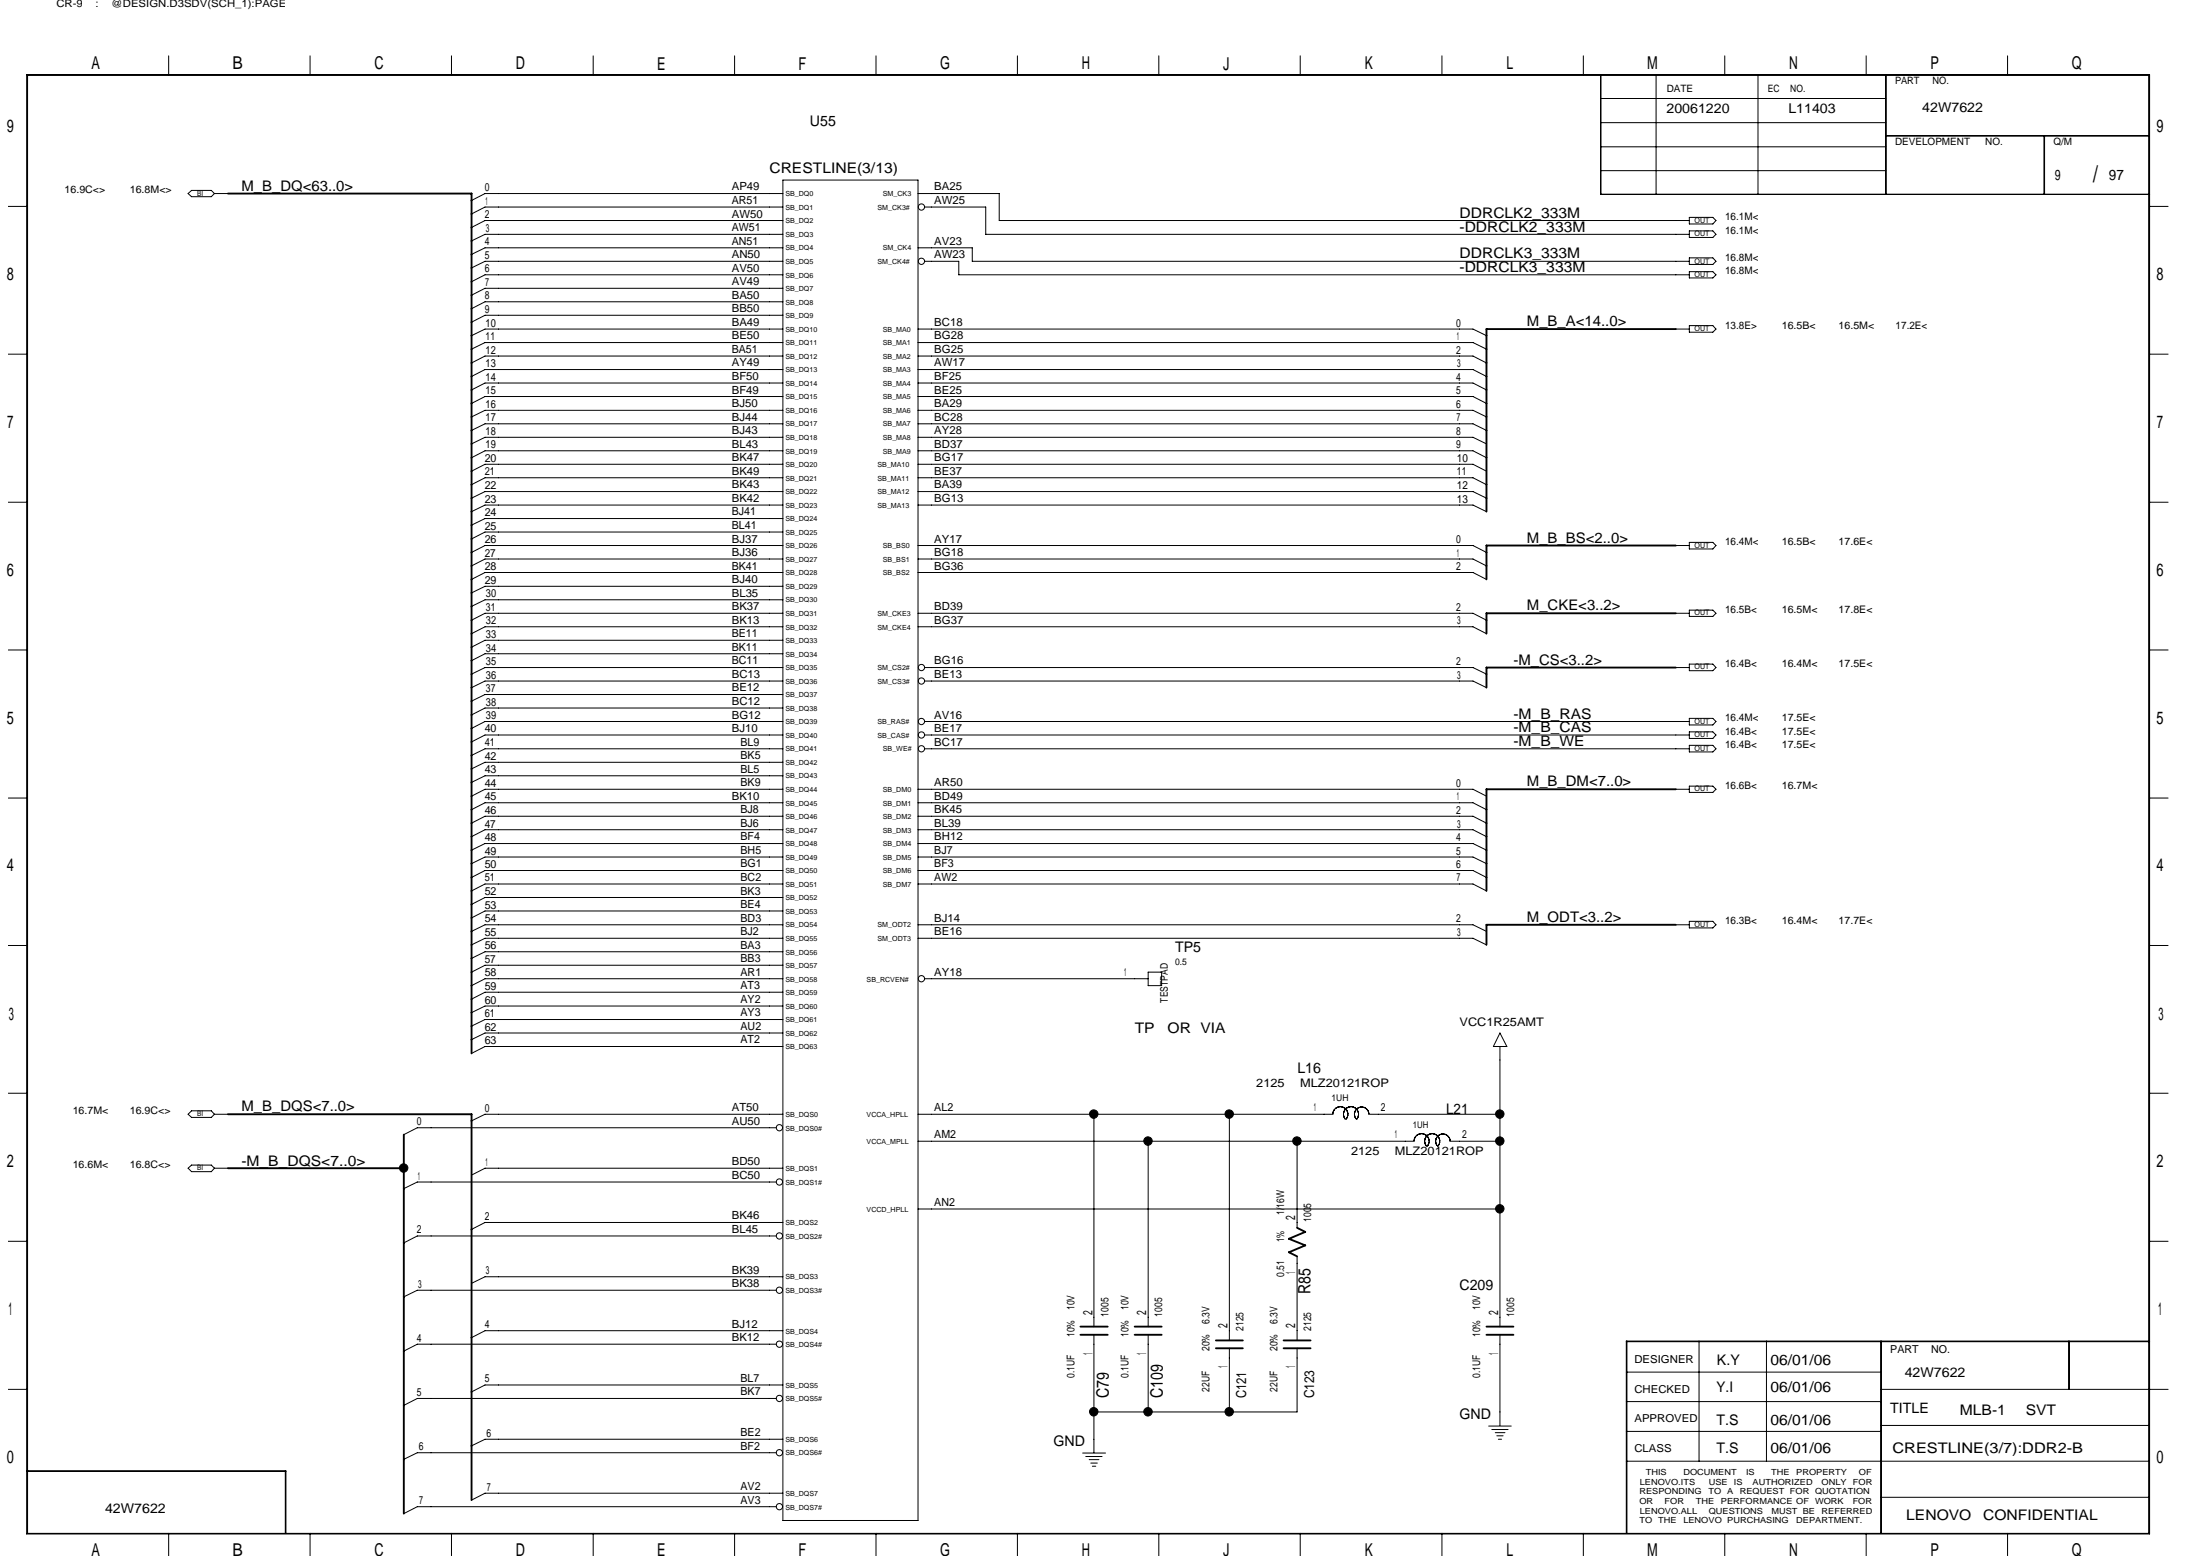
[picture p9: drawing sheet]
<svg xmlns="http://www.w3.org/2000/svg" width="297mm" height="210mm" viewBox="0 0 297 210" stroke-linecap="round" stroke-linejoin="round" font-family="sans-serif">
<g fill="none" stroke="#000" stroke-width=".25">
<path d="M30.8 26.1h32.9v116.1M226.3 44.4h-25.6v24.6M226.3 73.6h-25.6v4.6M226.3 82.8h-25.6v2.7M226.3 90.1h-25.6v2.7M226.3 106.5h-25.6v13.7M226.3 124.8h-25.6v2.7M30.8 150.4h32.9v52M30.8 157.6h23.7M54.5 153.1v51.2M145.9 179h3.7M153.2 179h3.6"/>
<path d="M175.1 165.7l1.1 .5-2.2 1 2.2 .9-2.2 .9 1.1 .5M200.7 179h3.6M145.9 180.1h3.7M153.2 180.1h3.6M164.2 181.9h3.6M164.2 180.9h3.6M173.3 181.9h3.7M173.3 180.9h3.7M200.7 180.1h3.6"/>
</g>
<g fill="none" stroke="#000" stroke-width=".14">
<path d="M3.6 10.1h286.6v196.9h-286.6zM3.7 10.2h286.4v196.7h-286.4zM22.8 7.5v2.6M41.9 7.5v2.6M61 7.5v2.6M80.1 7.5v2.6M99.2 7.5v2.6M118.3 7.5v2.6M137.4 7.5v2.6M156.5 7.5v2.6M175.6 7.5v2.6M194.7 7.5v2.6"/>
<path d="M213.8 7.5v2.6M216.1 10.1v16.1h74.1M216.1 19.8h38.5M216.1 16.6h38.5M216.1 13.3h38.5M216.2 10.1v16.1M223.6 10.1v16.1M232.9 7.5v2.6M237.4 10.1v16.1M252 7.5v2.6M254.6 18.4h35.6M254.6 10.1v16.1"/>
<path d="M254.6 18.3h35.6M254.7 10.1v16.1M271.1 7.5v2.6M276 18.4v7.8M276.1 18.4v7.8M1.1 27.9h2.5M25.4 26.1l.5-.4h2.6l.5 .4-.5 .4h-2.6zM29 26.1h1.8M105.7 24.3h18.2v180.9h-18.2zM105.7 35.3h-40.2l-1.8 .9M105.7 33.4h-40.2l-1.8 .9M105.7 27.9h-40.2l-1.8 1"/>
<path d="M105.7 26.1h-40.2l-1.8 1M105.7 38.9h-40.2l-1.8 .9M105.7 37.1h-40.2l-1.8 .9M105.7 31.6h-40.2l-1.8 .9M105.7 29.8h-40.2l-1.8 .9M123.9 33.4h7.4v1.9h96.8M123.9 26.1h11v3.7h93.2M124.8 35.3h4.7v1.8h98.6M124.8 27.9h8.3v3.7h95M216.1 26.2h74.1M216.2 23h38.4M228.1 29.3h3.2l.4 .5-.4 .4h-3.2z"/>
<path d="M228.1 31.2h3.2l.4 .4-.4 .4h-3.2zM228.1 34.8h3.2l.4 .5-.4 .4h-3.2zM228.1 36.7h3.2l.4 .4-.4 .4h-3.2zM290.2 27.9h2.5M1.1 47.8h2.5M105.7 48h-40.2l-1.8 1M105.7 49.9h-40.2l-1.8 .9M105.7 53.5h-40.2l-1.8 .9M105.7 51.7h-40.2l-1.8 .9M105.7 44.4h-40.2l-1.8 .9M105.7 59h-40.2l-1.8 .9M105.7 57.2h-40.2l-1.8 .9"/>
<path d="M105.7 55.4h-40.2l-1.8 .9M105.7 46.2h-40.2l-1.8 .9M105.7 42.5h-40.2l-1.8 1M105.7 40.7h-40.2l-1.8 1M123.9 48h75l1.8 1M123.9 49.9h75l1.8 .9M123.9 53.5h75l1.8 .9M123.9 51.7h75l1.8 .9M123.9 44.4h75l1.8 .9M123.9 59h75l1.8 .9M123.9 57.2h75l1.8 .9M123.9 55.4h75l1.8 .9"/>
<path d="M123.9 46.2h75l1.8 .9M226.3 44.4h1.8M228.1 43.9h3.2l.4 .5-.4 .4h-3.2zM290.2 47.8h2.5M1.1 67.8h2.5M105.7 77.3h-40.2l-1.8 .9M105.7 75.4h-40.2l-1.8 1M105.7 73.6h-40.2l-1.8 .9M105.7 68.2h-40.2l-1.8 .8M105.7 66.3h-40.2l-1.8 .9M105.7 64.5h-40.2l-1.8 .9M105.7 62.7h-40.2l-1.8 .9"/>
<path d="M105.7 60.8h-40.2l-1.8 1M105.7 79.1h-40.2l-1.8 .9M105.7 71.8h-40.2l-1.8 .9M105.7 70h-40.2l-1.8 .9M123.9 77.3h75l1.8 .9M123.9 75.4h75l1.8 1M123.9 73.6h75l1.8 .9M123.9 68.2h75l1.8 .8M123.9 66.3h75l1.8 .9M123.9 64.5h75l1.8 .9M123.9 62.7h75l1.8 .9M123.9 60.8h75l1.8 1"/>
<path d="M226.3 73.6h1.8M228.1 73.2h3.2l.4 .4-.4 .5h-3.2zM290.2 67.8h2.5M1.1 87.7h2.5M105.7 99.2h-40.2l-1.8 .9M105.7 97.4h-40.2l-1.8 .9M105.7 91.9h-40.2l-1.8 .9M105.7 90.1h-40.2l-1.8 .9M105.7 84.6h-40.2l-1.8 .9M105.7 82.8h-40.2l-1.8 .9M105.7 95.5h-40.2l-1.8 1M105.7 93.7h-40.2l-1.8 .9"/>
<path d="M105.7 88.2h-40.2l-1.8 1M105.7 86.4h-40.2l-1.8 .9M105.7 80.9h-40.2l-1.8 .9M123.9 84.6h75l1.8 .9M123.9 82.8h75l1.8 .9M124.8 99.2h103.3M124.8 97.4h103.3M124.8 91.9h74.1l1.8 .9M124.8 90.1h74.1l1.8 .9M226.3 90.1h1.8M226.3 82.8h1.8M228.1 82.3h3.2l.4 .5-.4 .4h-3.2z"/>
<path d="M228.1 89.6h3.2l.4 .5-.4 .4h-3.2zM228.1 96.9h3.2l.4 .5-.4 .4h-3.2zM228.1 98.8h3.2l.4 .4-.4 .5h-3.2zM290.2 87.7h2.5M1.1 107.7h2.5M105.7 108.3h-40.2l-1.8 1M105.7 110.2h-40.2l-1.8 .9M105.7 106.5h-40.2l-1.8 .9M105.7 112h-40.2l-1.8 .9M105.7 113.8h-40.2l-1.8 .9M105.7 119.3h-40.2l-1.8 .9M105.7 117.5h-40.2l-1.8 .9"/>
<path d="M105.7 115.7h-40.2l-1.8 .8M105.7 101h-40.2l-1.8 .9M105.7 104.7h-40.2l-1.8 .9M105.7 102.9h-40.2l-1.8 .9M123.9 108.3h75l1.8 1M123.9 110.2h75l1.8 .9M123.9 106.5h75l1.8 .9M123.9 112h75l1.8 .9M123.9 113.8h75l1.8 .9M123.9 119.3h75l1.8 .9M123.9 117.5h75l1.8 .9M123.9 115.7h75l1.8 .8"/>
<path d="M124.8 101h103.3M226.3 106.5h1.8M228.1 100.6h3.2l.4 .4-.4 .5h-3.2zM228.1 106.1h3.2l.4 .4-.4 .4h-3.2zM290.2 107.7h2.5M1.1 127.6h2.5M105.7 132.1h-40.2l-1.8 .9M105.7 126.6h-40.2l-1.8 .9M105.7 124.8h-40.2l-1.8 .9M105.7 139.4h-40.2l-1.8 .9M105.7 137.6h-40.2l-1.8 .9M105.7 135.8h-40.2l-1.8 .9"/>
<path d="M105.7 133.9h-40.2l-1.8 .9M105.7 130.3h-40.2l-1.8 .9M105.7 128.4h-40.2l-1.8 .9M105.7 122.9h-40.2l-1.8 1M105.7 121.1h-40.2l-1.8 .9M123.9 126.6h75l1.8 .9M123.9 124.8h75l1.8 .9M124.8 132.1h30.2M155 131.2h1.8v1.8h-1.8zM202.5 139.4l1 1.8h-1.9zM226.3 124.8h1.8M228.1 124.3h3.2l.4 .5-.4 .4h-3.2z"/>
<path d="M290.2 127.6h2.5M1.1 147.5h2.5M25.4 157.6l.5-.4h2.6l.5 .4-.5 .5h-2.6zM25.4 150.4l.5-.5h2.6l.5 .5-.5 .4h-2.6zM29 150.4h1.8M29 157.6h1.8M104.8 159.5h-48.5l-1.8 .9M104.8 152.2h-48.5l-1.8 .9M105.7 150.4h-40.2l-1.8 .9M105.7 157.6h-40.2l-1.8 1M105.7 141.2h-40.2l-1.8 1M123.9 150.4h56.1"/>
<path d="M123.9 154h31.1M147.7 150.4v28.6M155 154h36M155 154v25M166 150.4v30.5M175.1 154v11.7M180.3 149.6l-.3 .4v.3M181 149.4h-.4l-.3 .2M181 149.4h.3l.4 .2-.3 .4v.3M181.4 150.4v.3l.2 .3M181.7 149.7l.2 .3 .1 .4M182 150.4l-.1 .3-.2 .3"/>
<path d="M182.4 149.4h-.3l-.4 .2M182.5 149.4h.2l.4 .2M182.9 150.4v.3l.2 .3M183.1 149.7l-.2 .3v.3M183.2 149.7l.2 .3v.4M183.4 150.4v.3l-.2 .3M183.9 149.4h-.4l-.3 .2M183.9 149.4h.3l.3 .2M184.6 149.7l.2 .3v.3M184.8 150.4h17.7M191.2 153.3l-.2 .4-.1 .3M191.9 153h-.3l-.3 .2"/>
<path d="M192 153h.3l.4 .3-.3 .4v.3M192.4 154v.3l.2 .4M192.7 153.3l.2 .4 .1 .3M192.8 154.5h.1M193 154.1l-.1 .2-.2 .4M193.4 153h-.4l-.3 .2M193.4 153h.3l.4 .3M193.8 154l.1 .3 .2 .4M194.1 153.3l-.2 .4-.1 .3M194.1 153.3l.2 .4 .1 .3M194.4 154.1l-.1 .2-.2 .4M194.8 153l-.3 .1-.4 .2"/>
<path d="M194.9 153l.3 .1 .3 .2M195.5 153.3l.2 .4 .1 .3M195.7 154h6.8M202.5 154v25M202.5 141.2v12.8M290.2 147.5h2.5M1.1 167.5h2.5M104.8 174.1h-48.5l-1.8 .9M104.8 166.8h-48.5l-1.8 .9M105.7 179.6h-40.2l-1.8 .9M105.7 172.3h-40.2l-1.8 .9M105.7 165h-40.2l-1.8 .9"/>
<path d="M123.9 163.2h78.6M175.1 169.5v11.4M290.2 167.5h2.5M1.1 187.5h2.5M3.6 198.5h35v8.4M3.6 198.5h35M38.5 198.5v8.4M104.8 196h-48.5l-1.8 .9M104.8 188.7h-48.5l-1.8 1M104.8 181.4h-48.5l-1.8 .9M105.7 186.9h-40.2l-1.8 .9M105.7 194.2h-40.2l-1.8 .9"/>
<path d="M146.2 196.1h3.1M146.6 196.6h2.2M147.1 197h1.3M147.3 197.4h.9M147.5 197.9h.5M147.7 180.1v15.9M155 180.1v10.4M166 181.9v8.6M175.1 181.9v8.6h-27.4M201 192.4h3M201.4 192.9h2.2M201.9 193.3h1.3"/>
<path d="M202.1 193.8h.8M202.3 194.2h.4M202.5 180.1v12.3M219.6 197.2h70.6M219.6 181.1h70.6M219.6 193.2h34.4M219.6 189.1h34.4M219.6 185.2h34.4M219.7 181v25.9M229.4 181v16.2M238.5 181v16.2M254 187.5h38.7"/>
<path d="M254 181v25.9M254 192.4h36.2M279.3 181v6.5M279.4 181v6.5M290.2 181h-70.6v25.9M22.8 206.9v3M41.9 206.9v3M61 206.9v3M80.1 206.9v3M99.2 206.9v3M104.8 203.3h-48.5l-1.8 1M105.7 201.5h-40.2l-1.8 .9"/>
<path d="M118.3 206.9v3M137.4 206.9v3M156.5 206.9v3M175.6 206.9v3M194.7 206.9v3M213.8 206.9v3M232.9 206.9v3M252 206.9v3M254 202.1h36.2M271.1 206.9v3"/>
<circle cx="124.4" cy="27.9" r=".43"/>
<circle cx="124.4" cy="35.3" r=".43"/>
<circle cx="124.4" cy="97.4" r=".43"/>
<circle cx="124.4" cy="91.9" r=".43"/>
<circle cx="124.4" cy="90.1" r=".43"/>
<circle cx="124.4" cy="99.2" r=".43"/>
<circle cx="124.4" cy="101" r=".43"/>
<circle cx="124.4" cy="132.1" r=".43"/>
<circle cx="105.2" cy="152.2" r=".43"/>
<circle cx="105.2" cy="159.5" r=".43"/>
<circle cx="105.2" cy="174.1" r=".43"/>
<circle cx="105.2" cy="166.8" r=".43"/>
<circle cx="105.2" cy="181.4" r=".43"/>
<circle cx="105.2" cy="196" r=".43"/>
<circle cx="105.2" cy="188.7" r=".43"/>
<circle cx="105.2" cy="203.3" r=".43"/>
</g>
<g fill="#000" stroke="#000" stroke-width=".14">
<circle cx="54.5" cy="157.6" r=".57"/>
<circle cx="147.7" cy="150.3" r=".57"/>
<circle cx="155" cy="154" r=".57"/>
<circle cx="166" cy="150.3" r=".57"/>
<circle cx="175.1" cy="154" r=".57"/>
<circle cx="202.5" cy="154" r=".57"/>
<circle cx="202.5" cy="150.3" r=".57"/>
<circle cx="202.5" cy="163.1" r=".57"/>
<circle cx="147.7" cy="190.5" r=".57"/>
<circle cx="155" cy="190.5" r=".57"/>
<circle cx="166" cy="190.5" r=".57"/>
</g>
<text font-size="3.1" x="282.6" y="24.6">/</text>
<g font-size="2.4">
<text x="12.4" y="9.4">A</text>
<text x="31.4" y="9.4">B</text>
<text x="50.5" y="9.4">C</text>
<text x="69.6" y="9.4">D</text>
<text x="88.7" y="9.4">E</text>
<text x="107.8" y="9.4">F</text>
<text x="127" y="9.4">G</text>
<text x="146" y="9.4">H</text>
<text x="165.1" y="9.4">J</text>
<text x="184.3" y="9.4">K</text>
<text x="203.4" y="9.4">L</text>
<text x="222.4" y="9.4">M</text>
<text x="241.6" y="9.4">N</text>
<text x="260.6" y="9.4">P</text>
<text x="279.7" y="9.4">Q</text>
<text x=".9" y="17.9">9</text>
<text x="291.2" y="17.9">9</text>
<text x=".9" y="37.8">8</text>
<text x="291.2" y="37.8">8</text>
<text x="1" y="57.8">7</text>
<text x="291.2" y="57.8">7</text>
<text x=".9" y="77.8">6</text>
<text x="291.2" y="77.8">6</text>
<text x=".9" y="97.7">5</text>
<text x="291.2" y="97.7">5</text>
<text x=".9" y="117.6">4</text>
<text x="291.2" y="117.6">4</text>
<text x="1.2" y="137.6">3</text>
<text x="291.4" y="137.6">3</text>
<text x=".9" y="157.5">2</text>
<text x="291.2" y="157.5">2</text>
<text x="1.1" y="177.5">1</text>
<text x="291.4" y="177.5">1</text>
<text x=".9" y="197.4">0</text>
<text x="291.2" y="197.4">0</text>
<text x="12.4" y="210">A</text>
<text x="31.4" y="210">B</text>
<text x="50.5" y="210">C</text>
<text x="69.6" y="210">D</text>
<text x="127" y="210">G</text>
<text x="146" y="210">H</text>
<text x="184.3" y="210">K</text>
<text x="203.4" y="210">L</text>
<text x="222.4" y="210">M</text>
<text x="241.6" y="210">N</text>
<text x="260.6" y="210">P</text>
<text x="279.7" y="210">Q</text>
<text x="88.7" y="210">E</text>
<text x="107.8" y="210">F</text>
<text x="165.1" y="210">J</text>
</g>
<g font-size="2.3">
<text x="176.9" y="174.7" transform="rotate(-90 176.9 174.7)">R85</text>
<text x="149.7" y="188.7" transform="rotate(-90 149.7 188.7)">C79</text>
<text x="157" y="188.7" transform="rotate(-90 157 188.7)">C109</text>
</g>
<g font-size="2">
<text x="109.3" y="17">U55</text>
<text x="103.9" y="23.4">CRESTLINE(3/13)</text>
<text x="32.6" y="25.7">M_B_DQ&lt;63..0&gt;</text>
<text x="197.1" y="29.4">DDRCLK2_333M</text>
<text x="277.4" y="24.3">9</text>
<text x="284.7" y="24.3">97</text>
<text x="197.1" y="31.2">-DDRCLK2_333M</text>
<text x="197.1" y="34.9">DDRCLK3_333M</text>
<text x="197.1" y="36.7">-DDRCLK3_333M</text>
<text x="206.2" y="44">M_B_A&lt;14..0&gt;</text>
<text x="206.2" y="73.3">M_B_BS&lt;2..0&gt;</text>
<text x="206.2" y="82.4">M_CKE&lt;3..2&gt;</text>
<text x="204.3" y="89.7">-M_CS&lt;3..2&gt;</text>
<text x="204.3" y="98.8">-M_B_CAS</text>
<text x="204.3" y="100.7">-M_B_WE</text>
<text x="204.3" y="97">-M_B_RAS</text>
<text x="206.2" y="106.1">M_B_DM&lt;7..0&gt;</text>
<text x="206.2" y="124.4">M_ODT&lt;3..2&gt;</text>
<text x="158.7" y="128.4">TP5</text>
<text x="153.2" y="139.4">TP</text>
<text x="157.6" y="139.4">OR VIA</text>
<text x="32.6" y="150">M_B_DQS&lt;7..0&gt;</text>
<text x="175.2" y="144.9">L16</text>
<text x="195.2" y="150.4">L21</text>
<text x="32.6" y="157.3">-M_B_DQS&lt;7..0&gt;</text>
<text x="197.1" y="174.1">C209</text>
<text x="231.8" y="184.1">K.Y</text>
<text x="239.1" y="184.1">06/01/06</text>
<text x="197.1" y="191.5">GND</text>
<text x="231.8" y="187.8">Y.I</text>
<text x="239.1" y="187.8">06/01/06</text>
<text x="264.6" y="190.9">MLB-1</text>
<text x="273.5" y="190.9">SVT</text>
<text x="142.2" y="195.1">GND</text>
<text x="231.8" y="192.4">T.S</text>
<text x="231.8" y="196">T.S</text>
<text x="239.1" y="196">06/01/06</text>
<text x="239.1" y="192.4">06/01/06</text>
<text x="255.5" y="196">CRESTLINE(3/7):DDR2-B</text>
<text x="257.4" y="205.2">LENOVO</text>
<text x="267.8" y="205.2">CONFIDENTIAL</text>
</g>
<g font-size="1.9">
<text x="168.3" y="188.7" transform="rotate(-90 168.3 188.7)">C121</text>
<text x="177.4" y="188.7" transform="rotate(-90 177.4 188.7)">C123</text>
<text x="255.2" y="190.7">TITLE</text>
</g>
<g font-size="1.8">
<text x="225" y="15.3">20061220</text>
<text x="241.5" y="15.3">L11403</text>
<text x="259.5" y="15.1">42W7622</text>
<text x="174.9" y="164.6" transform="rotate(-90 174.9 164.6)">2</text>
<text x="174.9" y="171.9" transform="rotate(-90 174.9 171.9)">1</text>
<text x="147.5" y="177.4" transform="rotate(-90 147.5 177.4)">2</text>
<text x="154.8" y="177.4" transform="rotate(-90 154.8 177.4)">2</text>
<text x="165.7" y="179.2" transform="rotate(-90 165.7 179.2)">2</text>
<text x="174.9" y="179.2" transform="rotate(-90 174.9 179.2)">2</text>
<text x="202.3" y="177.4" transform="rotate(-90 202.3 177.4)">2</text>
<text x="147.5" y="182.8" transform="rotate(-90 147.5 182.8)">1</text>
<text x="154.8" y="182.8" transform="rotate(-90 154.8 182.8)">1</text>
<text x="165.7" y="184.7" transform="rotate(-90 165.7 184.7)">1</text>
<text x="174.9" y="184.7" transform="rotate(-90 174.9 184.7)">1</text>
<text x="202.3" y="182.8" transform="rotate(-90 202.3 182.8)">1</text>
<text x="257.2" y="185.8">42W7622</text>
<text x="14.2" y="204.2">42W7622</text>
</g>
<g font-size="1.6">
<text x="197.1" y="138.5">VCC1R25AMT</text>
<text x="169.6" y="146.7">2125</text>
<text x="175.6" y="146.7">MLZ20121ROP</text>
<text x="182.4" y="155.8">2125</text>
<text x="188.3" y="155.8">MLZ20121ROP</text>
</g>
<g font-size="1.5">
<text x="65.4" y="29.4">2</text>
<text x="65.4" y="25.8">0</text>
<text x="65.6" y="27.6">1</text>
<text x="98.8" y="29.4">AW50</text>
<text x="98.8" y="25.7">AP49</text>
<text x="98.8" y="27.6">AR51</text>
<text x="126.1" y="27.6">AW25</text>
<text x="126.1" y="25.7">BA25</text>
<text x="65.4" y="34.9">5</text>
<text x="65.4" y="33.1">4</text>
<text x="65.6" y="31.3">3</text>
<text x="98.8" y="31.2">AW51</text>
<text x="98.8" y="33">AN51</text>
<text x="98.8" y="34.8">AN50</text>
<text x="126.1" y="34.8">AW23</text>
<text x="126.1" y="33">AV23</text>
<text x="65.4" y="40.4">8</text>
<text x="65.4" y="36.7">6</text>
<text x="65.5" y="38.6">7</text>
<text x="98.8" y="40.3">BA50</text>
<text x="98.8" y="36.7">AV50</text>
<text x="98.8" y="38.5">AV49</text>
<text x="65.4" y="42.2">9</text>
<text x="65.6" y="47.7">12</text>
<text x="65.6" y="44.1">10</text>
<text x="65.6" y="45.9">11</text>
<text x="98.8" y="45.8">BE50</text>
<text x="98.8" y="42.2">BB50</text>
<text x="98.8" y="44">BA49</text>
<text x="98.8" y="47.6">BA51</text>
<text x="126.1" y="45.8">BG28</text>
<text x="126.1" y="47.6">BG25</text>
<text x="126.1" y="44">BC18</text>
<text x="196.6" y="47.7">2</text>
<text x="196.6" y="44.1">0</text>
<text x="196.7" y="45.9">1</text>
<text x="65.6" y="51.4">14</text>
<text x="65.6" y="53.2">15</text>
<text x="65.6" y="49.5">13</text>
<text x="98.8" y="51.3">BF50</text>
<text x="98.8" y="53.1">BF49</text>
<text x="98.8" y="49.4">AY49</text>
<text x="126.1" y="51.3">BF25</text>
<text x="126.1" y="53.1">BE25</text>
<text x="126.1" y="49.4">AW17</text>
<text x="196.6" y="53.2">5</text>
<text x="196.6" y="51.4">4</text>
<text x="196.8" y="49.5">3</text>
<text x="65.6" y="58.7">18</text>
<text x="65.6" y="55">16</text>
<text x="65.6" y="56.9">17</text>
<text x="98.8" y="54.9">BJ50</text>
<text x="98.8" y="56.8">BJ44</text>
<text x="98.8" y="58.6">BJ43</text>
<text x="126.1" y="56.8">BC28</text>
<text x="126.1" y="54.9">BA29</text>
<text x="126.1" y="58.6">AY28</text>
<text x="196.6" y="58.7">8</text>
<text x="196.6" y="55">6</text>
<text x="196.6" y="56.9">7</text>
<text x="65.4" y="66">22</text>
<text x="65.4" y="64.1">21</text>
<text x="65.4" y="62.3">20</text>
<text x="65.6" y="60.5">19</text>
<text x="98.8" y="60.4">BL43</text>
<text x="98.8" y="64.1">BK49</text>
<text x="98.8" y="62.3">BK47</text>
<text x="98.8" y="65.9">BK43</text>
<text x="126.1" y="60.4">BD37</text>
<text x="126.1" y="65.9">BA39</text>
<text x="126.1" y="62.3">BG17</text>
<text x="126.1" y="64.1">BE37</text>
<text x="196.6" y="60.5">9</text>
<text x="196.7" y="66">12</text>
<text x="196.7" y="64.1">11</text>
<text x="196.7" y="62.3">10</text>
<text x="65.4" y="71.5">25</text>
<text x="65.4" y="69.6">24</text>
<text x="65.4" y="67.8">23</text>
<text x="98.8" y="71.4">BL41</text>
<text x="98.8" y="67.7">BK42</text>
<text x="98.8" y="69.6">BJ41</text>
<text x="126.1" y="67.7">BG13</text>
<text x="196.7" y="67.8">13</text>
<text x="65.4" y="77">28</text>
<text x="65.4" y="73.3">26</text>
<text x="65.4" y="75.1">27</text>
<text x="98.8" y="76.9">BK41</text>
<text x="98.8" y="73.2">BJ37</text>
<text x="98.8" y="75.1">BJ36</text>
<text x="126.1" y="76.9">BG36</text>
<text x="126.1" y="75.1">BG18</text>
<text x="126.1" y="73.2">AY17</text>
<text x="196.6" y="77">2</text>
<text x="196.6" y="73.3">0</text>
<text x="196.7" y="75.1">1</text>
<text x="65.4" y="78.8">29</text>
<text x="65.6" y="82.4">31</text>
<text x="65.6" y="80.6">30</text>
<text x="98.8" y="82.3">BK37</text>
<text x="98.8" y="78.7">BJ40</text>
<text x="98.8" y="80.5">BL35</text>
<text x="126.1" y="82.3">BD39</text>
<text x="196.6" y="82.4">2</text>
<text x="65.6" y="89.7">35</text>
<text x="65.6" y="87.9">34</text>
<text x="65.6" y="86.1">33</text>
<text x="65.6" y="84.2">32</text>
<text x="98.8" y="84.2">BK13</text>
<text x="98.8" y="87.8">BK11</text>
<text x="98.8" y="86">BE11</text>
<text x="98.8" y="89.7">BC11</text>
<text x="126.1" y="84.2">BG37</text>
<text x="126.1" y="89.7">BG16</text>
<text x="196.6" y="89.7">2</text>
<text x="196.8" y="84.2">3</text>
<text x="65.6" y="95.2">38</text>
<text x="65.6" y="93.4">37</text>
<text x="65.6" y="91.6">36</text>
<text x="98.8" y="93.3">BE12</text>
<text x="98.8" y="91.5">BC13</text>
<text x="98.8" y="95.1">BC12</text>
<text x="126.1" y="91.5">BE13</text>
<text x="196.8" y="91.6">3</text>
<text x="65.4" y="98.8">40</text>
<text x="65.4" y="100.7">41</text>
<text x="65.6" y="97">39</text>
<text x="98.8" y="98.8">BJ10</text>
<text x="98.8" y="97">BG12</text>
<text x="100" y="100.6">BL9</text>
<text x="126.1" y="98.8">BE17</text>
<text x="126.1" y="100.6">BC17</text>
<text x="126.1" y="97">AV16</text>
<text x="65.4" y="108">45</text>
<text x="65.4" y="106.2">44</text>
<text x="65.4" y="104.4">43</text>
<text x="65.4" y="102.5">42</text>
<text x="98.8" y="107.9">BK10</text>
<text x="100" y="104.3">BL5</text>
<text x="100" y="106.1">BK9</text>
<text x="100" y="102.4">BK5</text>
<text x="126.1" y="108">BD49</text>
<text x="126.1" y="106.1">AR50</text>
<text x="196.6" y="106.2">0</text>
<text x="196.7" y="108">1</text>
<text x="65.4" y="109.8">46</text>
<text x="65.4" y="111.7">47</text>
<text x="65.4" y="113.5">48</text>
<text x="100" y="109.8">BJ8</text>
<text x="100" y="111.6">BJ6</text>
<text x="100" y="113.4">BF4</text>
<text x="126.1" y="109.8">BK45</text>
<text x="126.1" y="111.6">BL39</text>
<text x="126.1" y="113.4">BH12</text>
<text x="196.6" y="113.5">4</text>
<text x="196.6" y="109.8">2</text>
<text x="196.8" y="111.7">3</text>
<text x="65.4" y="117.1">50</text>
<text x="65.4" y="119">51</text>
<text x="65.4" y="115.3">49</text>
<text x="100" y="115.2">BH5</text>
<text x="100" y="117.1">BG1</text>
<text x="100" y="118.9">BC2</text>
<text x="126.1" y="118.9">AW2</text>
<text x="126.2" y="115.2">BJ7</text>
<text x="126.2" y="117.1">BF3</text>
<text x="196.6" y="115.3">5</text>
<text x="196.6" y="117.1">6</text>
<text x="196.6" y="119">7</text>
<text x="65.4" y="124.5">54</text>
<text x="65.4" y="122.6">53</text>
<text x="65.4" y="120.8">52</text>
<text x="100" y="120.7">BK3</text>
<text x="100" y="122.6">BE4</text>
<text x="100" y="124.4">BD3</text>
<text x="126.1" y="124.4">BJ14</text>
<text x="196.6" y="124.5">2</text>
<text x="65.4" y="131.7">58</text>
<text x="65.4" y="126.3">55</text>
<text x="65.4" y="128.1">56</text>
<text x="65.4" y="129.9">57</text>
<text x="100" y="126.2">BJ2</text>
<text x="100" y="129.8">BB3</text>
<text x="100" y="128">BA3</text>
<text x="100" y="131.7">AR1</text>
<text x="126.1" y="126.2">BE16</text>
<text x="126.1" y="131.7">AY18</text>
<text x="151.8" y="131.7">1</text>
<text x="196.8" y="126.3">3</text>
<text x="65.4" y="137.2">61</text>
<text x="65.4" y="135.4">60</text>
<text x="65.4" y="133.6">59</text>
<text x="100" y="137.2">AY3</text>
<text x="100" y="135.3">AY2</text>
<text x="100" y="133.5">AT3</text>
<text x="65.4" y="140.9">63</text>
<text x="65.4" y="139.1">62</text>
<text x="100" y="139">AU2</text>
<text x="100" y="140.8">AT2</text>
<text x="98.8" y="149.9">AT50</text>
<text x="126.1" y="149.9">AL2</text>
<text x="177.4" y="149.9">1</text>
<text x="186.4" y="149.9">2</text>
<text x="56.3" y="151.8">0</text>
<text x="65.4" y="150">0</text>
<text x="98.8" y="151.8">AU50</text>
<text x="126.1" y="153.6">AM2</text>
<text x="188.3" y="153.6">1</text>
<text x="197.4" y="153.6">2</text>
<text x="56.4" y="159.2">1</text>
<text x="65.6" y="157.4">1</text>
<text x="98.8" y="157.3">BD50</text>
<text x="98.8" y="159.1">BC50</text>
<text x="56.3" y="166.5">2</text>
<text x="65.4" y="164.6">2</text>
<text x="98.8" y="166.4">BL45</text>
<text x="98.8" y="164.5">BK46</text>
<text x="126.1" y="162.7">AN2</text>
<text x="56.5" y="173.8">3</text>
<text x="65.6" y="172">3</text>
<text x="98.8" y="171.9">BK39</text>
<text x="98.8" y="173.7">BK38</text>
<text x="65.4" y="179.2">4</text>
<text x="98.8" y="179.2">BJ12</text>
<text x="56.3" y="181.1">4</text>
<text x="98.8" y="181">BK12</text>
<text x="220.7" y="183.9">DESIGNER</text>
<text x="255.2" y="182.6">PART</text>
<text x="260.7" y="182.6">NO.</text>
<text x="56.3" y="188.4">5</text>
<text x="65.4" y="186.6">5</text>
<text x="100" y="186.5">BL7</text>
<text x="100" y="188.3">BK7</text>
<text x="220.7" y="191.9">APPROVED</text>
<text x="220.7" y="187.9">CHECKED</text>
<text x="56.6" y="195.7">6</text>
<text x="65.7" y="193.9">6</text>
<text x="100" y="195.6">BF2</text>
<text x="100" y="193.8">BE2</text>
<text x="220.7" y="196">CLASS</text>
<text x="56.6" y="203">7</text>
<text x="65.7" y="201.2">7</text>
<text x="100" y="202.9">AV3</text>
<text x="100" y="201.1">AV2</text>
</g>
<g font-size="1.4">
<text x="7.6" y=".9">CR-9</text>
<text x="12.9" y=".9">:</text>
<text x="15" y=".9">@DESIGN.D3SDV(SCH_1):PAGE</text>
<text x="255.9" y="11.3">PART</text>
<text x="260.9" y="11.3">NO.</text>
<text x="225" y="12.4">DATE</text>
<text x="238.7" y="12.4">EC</text>
<text x="241.7" y="12.4">NO.</text>
<text x="255.9" y="19.6">DEVELOPMENT</text>
<text x="268.1" y="19.6">NO.</text>
<text x="277.2" y="19.6">Q/M</text>
<text x="8.7" y="26.1">16.9C&lt;&gt;</text>
<text x="17.5" y="26.1">16.8M&lt;&gt;</text>
<text x="232.9" y="29.7">16.1M&lt;</text>
<text x="232.9" y="35.2">16.8M&lt;</text>
<text x="232.9" y="31.6">16.1M&lt;</text>
<text x="232.9" y="37">16.8M&lt;</text>
<text x="232.9" y="44.4">13.8E&gt;</text>
<text x="240.6" y="44.4">16.5B&lt;</text>
<text x="248.2" y="44.4">16.5M&lt;</text>
<text x="255.9" y="44.4">17.2E&lt;</text>
<text x="232.9" y="73.6">16.4M&lt;</text>
<text x="240.6" y="73.6">16.5B&lt;</text>
<text x="248.2" y="73.6">17.6E&lt;</text>
<text x="232.9" y="82.7">16.5B&lt;</text>
<text x="240.6" y="82.7">16.5M&lt;</text>
<text x="248.2" y="82.7">17.8E&lt;</text>
<text x="232.9" y="90">16.4B&lt;</text>
<text x="240.6" y="90">16.4M&lt;</text>
<text x="248.2" y="90">17.5E&lt;</text>
<text x="232.9" y="99.1">16.4B&lt;</text>
<text x="232.9" y="101">16.4B&lt;</text>
<text x="232.9" y="97.3">16.4M&lt;</text>
<text x="240.6" y="99.1">17.5E&lt;</text>
<text x="240.6" y="101">17.5E&lt;</text>
<text x="240.6" y="97.3">17.5E&lt;</text>
<text x="232.9" y="106.5">16.6B&lt;</text>
<text x="240.6" y="106.5">16.7M&lt;</text>
<text x="232.9" y="124.8">16.3B&lt;</text>
<text x="240.6" y="124.8">16.4M&lt;</text>
<text x="248.2" y="124.8">17.7E&lt;</text>
<text x="157.7" y="135.3" transform="rotate(-90 157.7 135.3)">TESTPAD</text>
<text x="9.8" y="150.3">16.7M&lt;</text>
<text x="17.5" y="150.3">16.9C&lt;&gt;</text>
<text x="9.8" y="157.6">16.6M&lt;</text>
<text x="17.5" y="157.6">16.8C&lt;&gt;</text>
<text x="173.4" y="167.6" transform="rotate(-90 173.4 167.6)">1%</text>
<text x="173.4" y="164" transform="rotate(-90 173.4 164)">1/16W</text>
<text x="177" y="164.9" transform="rotate(-90 177 164.9)">1005</text>
<text x="173.4" y="172.3" transform="rotate(-90 173.4 172.3)">0.51</text>
<text x="145.1" y="176.8" transform="rotate(-90 145.1 176.8)">10V</text>
<text x="149.6" y="177.7" transform="rotate(-90 149.6 177.7)">1005</text>
<text x="152.4" y="176.8" transform="rotate(-90 152.4 176.8)">10V</text>
<text x="156.9" y="177.7" transform="rotate(-90 156.9 177.7)">1005</text>
<text x="163.3" y="178.7" transform="rotate(-90 163.3 178.7)">6.3V</text>
<text x="167.9" y="179.6" transform="rotate(-90 167.9 179.6)">2125</text>
<text x="172.5" y="178.7" transform="rotate(-90 172.5 178.7)">6.3V</text>
<text x="177" y="179.6" transform="rotate(-90 177 179.6)">2125</text>
<text x="199.9" y="176.8" transform="rotate(-90 199.9 176.8)">10V</text>
<text x="204.4" y="177.7" transform="rotate(-90 204.4 177.7)">1005</text>
<text x="145.1" y="186" transform="rotate(-90 145.1 186)">0.1UF</text>
<text x="145.1" y="180.4" transform="rotate(-90 145.1 180.4)">10%</text>
<text x="152.4" y="186" transform="rotate(-90 152.4 186)">0.1UF</text>
<text x="152.4" y="180.4" transform="rotate(-90 152.4 180.4)">10%</text>
<text x="163.3" y="182.3" transform="rotate(-90 163.3 182.3)">20%</text>
<text x="172.5" y="182.3" transform="rotate(-90 172.5 182.3)">20%</text>
<text x="199.9" y="186" transform="rotate(-90 199.9 186)">0.1UF</text>
<text x="199.9" y="180.4" transform="rotate(-90 199.9 180.4)">10%</text>
<text x="163.3" y="187.8" transform="rotate(-90 163.3 187.8)">22UF</text>
<text x="172.5" y="187.8" transform="rotate(-90 172.5 187.8)">22UF</text>
</g>
<g font-size="1.3">
<text x="158.7" y="130.3">0.5</text>
<text x="179.8" y="148.5">1UH</text>
<text x="190.8" y="152.2">1UH</text>
</g>
<g font-size="1.1">
<text x="221.4" y="203">OR</text>
<text x="221.4" y="201.7">RESPONDING</text>
<text x="221.4" y="200.4">LENOVO.ITS</text>
<text x="222.2" y="199.1">THIS</text>
<text x="224.7" y="203">FOR</text>
<text x="227.3" y="199.1">DOCUMENT</text>
<text x="229" y="203">THE</text>
<text x="230.7" y="201.7">TO</text>
<text x="230.7" y="200.4">USE</text>
<text x="232.4" y="203">PERFORMANCE OF</text>
<text x="233.2" y="201.7">A</text>
<text x="234.1" y="200.4">IS</text>
<text x="234.9" y="201.7">REQUEST FOR QUOTATION</text>
<text x="235.8" y="199.1">IS</text>
<text x="236.6" y="200.4">AUTHORIZED</text>
<text x="239.1" y="199.1">THE</text>
<text x="242.5" y="199.1">PROPERTY</text>
<text x="245.1" y="203">WORK</text>
<text x="246" y="200.4">ONLY</text>
<text x="250.1" y="203">FOR</text>
<text x="250.2" y="200.4">FOR</text>
<text x="251" y="199.1">OF</text>
<text x="221.4" y="205.6">TO</text>
<text x="221.4" y="204.3">LENOVO.ALL</text>
<text x="223.9" y="205.6">THE</text>
<text x="227.3" y="205.6">LENOVO PURCHASING</text>
<text x="230.7" y="204.3">QUESTIONS</text>
<text x="239.2" y="204.3">MUST BE</text>
<text x="242.5" y="205.6">DEPARTMENT.</text>
<text x="246" y="204.3">REFERRED</text>
</g>
<g font-size="1">
<text x="26.6" y="26.4">BI</text>
<text x="228.8" y="31.9">OUT</text>
<text x="228.8" y="35.6">OUT</text>
<text x="228.8" y="30.1">OUT</text>
<text x="228.8" y="37.4">OUT</text>
<text x="228.8" y="44.7">OUT</text>
<text x="228.8" y="73.9">OUT</text>
<text x="228.8" y="83.1">OUT</text>
<text x="228.8" y="90.3">OUT</text>
<text x="228.8" y="101.3">OUT</text>
<text x="228.8" y="97.7">OUT</text>
<text x="228.8" y="99.5">OUT</text>
<text x="228.8" y="106.8">OUT</text>
<text x="228.8" y="125.1">OUT</text>
<text x="26.6" y="150.7">BI</text>
<text x="26.6" y="157.9">BI</text>
</g>
<g font-size=".9">
<text x="106" y="26.5">SB_DQ0</text>
<text x="106" y="28.3">SB_DQ1</text>
<text x="118.5" y="28.3">SM_CK3#</text>
<text x="119.2" y="26.5">SM_CK3</text>
<text x="106" y="30.1">SB_DQ2</text>
<text x="106" y="32">SB_DQ3</text>
<text x="106" y="33.8">SB_DQ4</text>
<text x="106" y="35.6">SB_DQ5</text>
<text x="118.5" y="35.6">SM_CK4#</text>
<text x="119.2" y="33.8">SM_CK4</text>
<text x="106" y="37.5">SB_DQ6</text>
<text x="106" y="39.3">SB_DQ7</text>
<text x="106" y="41.1">SB_DQ8</text>
<text x="106" y="42.9">SB_DQ9</text>
<text x="106" y="44.7">SB_DQ10</text>
<text x="106" y="46.6">SB_DQ11</text>
<text x="119.2" y="44.7">SB_MA0</text>
<text x="119.2" y="46.6">SB_MA1</text>
<text x="106" y="48.4">SB_DQ12</text>
<text x="106" y="50.2">SB_DQ13</text>
<text x="106" y="52.1">SB_DQ14</text>
<text x="106" y="53.9">SB_DQ15</text>
<text x="119.2" y="48.4">SB_MA2</text>
<text x="119.2" y="50.3">SB_MA3</text>
<text x="119.2" y="52.1">SB_MA4</text>
<text x="119.2" y="53.9">SB_MA5</text>
<text x="106" y="55.7">SB_DQ16</text>
<text x="106" y="57.5">SB_DQ17</text>
<text x="106" y="59.4">SB_DQ18</text>
<text x="119.2" y="55.7">SB_MA6</text>
<text x="119.2" y="57.5">SB_MA7</text>
<text x="119.2" y="59.4">SB_MA8</text>
<text x="106" y="61.2">SB_DQ19</text>
<text x="106" y="63">SB_DQ20</text>
<text x="106" y="64.9">SB_DQ21</text>
<text x="118.5" y="63">SB_MA10</text>
<text x="118.5" y="64.9">SB_MA11</text>
<text x="119.2" y="61.2">SB_MA9</text>
<text x="106" y="66.7">SB_DQ22</text>
<text x="106" y="68.5">SB_DQ23</text>
<text x="106" y="70.3">SB_DQ24</text>
<text x="118.5" y="66.7">SB_MA12</text>
<text x="118.5" y="68.5">SB_MA13</text>
<text x="106" y="72.2">SB_DQ25</text>
<text x="106" y="74">SB_DQ26</text>
<text x="106" y="75.8">SB_DQ27</text>
<text x="106" y="77.6">SB_DQ28</text>
<text x="119.2" y="74">SB_BS0</text>
<text x="119.2" y="75.8">SB_BS1</text>
<text x="119.2" y="77.6">SB_BS2</text>
<text x="106" y="79.5">SB_DQ29</text>
<text x="106" y="81.3">SB_DQ30</text>
<text x="106" y="83.1">SB_DQ31</text>
<text x="118.5" y="83.1">SM_CKE3</text>
<text x="106" y="85">SB_DQ32</text>
<text x="106" y="86.8">SB_DQ33</text>
<text x="106" y="88.6">SB_DQ34</text>
<text x="118.5" y="85">SM_CKE4</text>
<text x="106" y="90.4">SB_DQ35</text>
<text x="106" y="92.2">SB_DQ36</text>
<text x="106" y="94.1">SB_DQ37</text>
<text x="106" y="95.9">SB_DQ38</text>
<text x="118.5" y="90.4">SM_CS2#</text>
<text x="118.5" y="92.2">SM_CS3#</text>
<text x="106" y="97.7">SB_DQ39</text>
<text x="106" y="99.6">SB_DQ40</text>
<text x="106" y="101.4">SB_DQ41</text>
<text x="118.5" y="97.7">SB_RAS#</text>
<text x="118.5" y="99.6">SB_CAS#</text>
<text x="119.2" y="101.4">SB_WE#</text>
<text x="106" y="103.2">SB_DQ42</text>
<text x="106" y="105">SB_DQ43</text>
<text x="106" y="106.9">SB_DQ44</text>
<text x="119.2" y="106.9">SB_DM0</text>
<text x="106" y="108.7">SB_DQ45</text>
<text x="106" y="110.5">SB_DQ46</text>
<text x="106" y="112.4">SB_DQ47</text>
<text x="119.2" y="108.7">SB_DM1</text>
<text x="119.2" y="110.5">SB_DM2</text>
<text x="119.2" y="112.4">SB_DM3</text>
<text x="106" y="114.2">SB_DQ48</text>
<text x="106" y="116">SB_DQ49</text>
<text x="106" y="117.9">SB_DQ50</text>
<text x="106" y="119.7">SB_DQ51</text>
<text x="119.2" y="114.2">SB_DM4</text>
<text x="119.2" y="116">SB_DM5</text>
<text x="119.2" y="117.9">SB_DM6</text>
<text x="119.2" y="119.7">SB_DM7</text>
<text x="106" y="121.5">SB_DQ52</text>
<text x="106" y="123.3">SB_DQ53</text>
<text x="106" y="125.1">SB_DQ54</text>
<text x="118.5" y="125.1">SM_ODT2</text>
<text x="106" y="127">SB_DQ55</text>
<text x="106" y="128.8">SB_DQ56</text>
<text x="106" y="130.6">SB_DQ57</text>
<text x="118.5" y="127">SM_ODT3</text>
<text x="106" y="132.5">SB_DQ58</text>
<text x="106" y="134.3">SB_DQ59</text>
<text x="106" y="136.1">SB_DQ60</text>
<text x="106" y="137.9">SB_DQ61</text>
<text x="117" y="132.5">SB_RCVEN#</text>
<text x="106" y="139.7">SB_DQ62</text>
<text x="106" y="141.6">SB_DQ63</text>
<text x="106" y="150.7">SB_DQS0</text>
<text x="106" y="152.6">SB_DQS0#</text>
<text x="117" y="150.7">VCCA_HPLL</text>
<text x="117" y="154.4">VCCA_MPLL</text>
<text x="106" y="158">SB_DQS1</text>
<text x="106" y="159.9">SB_DQS1#</text>
<text x="106" y="165.4">SB_DQS2</text>
<text x="106" y="167.2">SB_DQS2#</text>
<text x="117" y="163.5">VCCD_HPLL</text>
<text x="106" y="172.6">SB_DQS3</text>
<text x="106" y="174.5">SB_DQS3#</text>
<text x="106" y="180">SB_DQS4</text>
<text x="106" y="181.8">SB_DQS4#</text>
<text x="106" y="187.3">SB_DQS5</text>
<text x="106" y="189.1">SB_DQS5#</text>
<text x="106" y="194.6">SB_DQS6</text>
<text x="106" y="196.4">SB_DQS6#</text>
<text x="106" y="201.9">SB_DQS7</text>
<text x="106" y="203.7">SB_DQS7#</text>
</g>
</svg>
